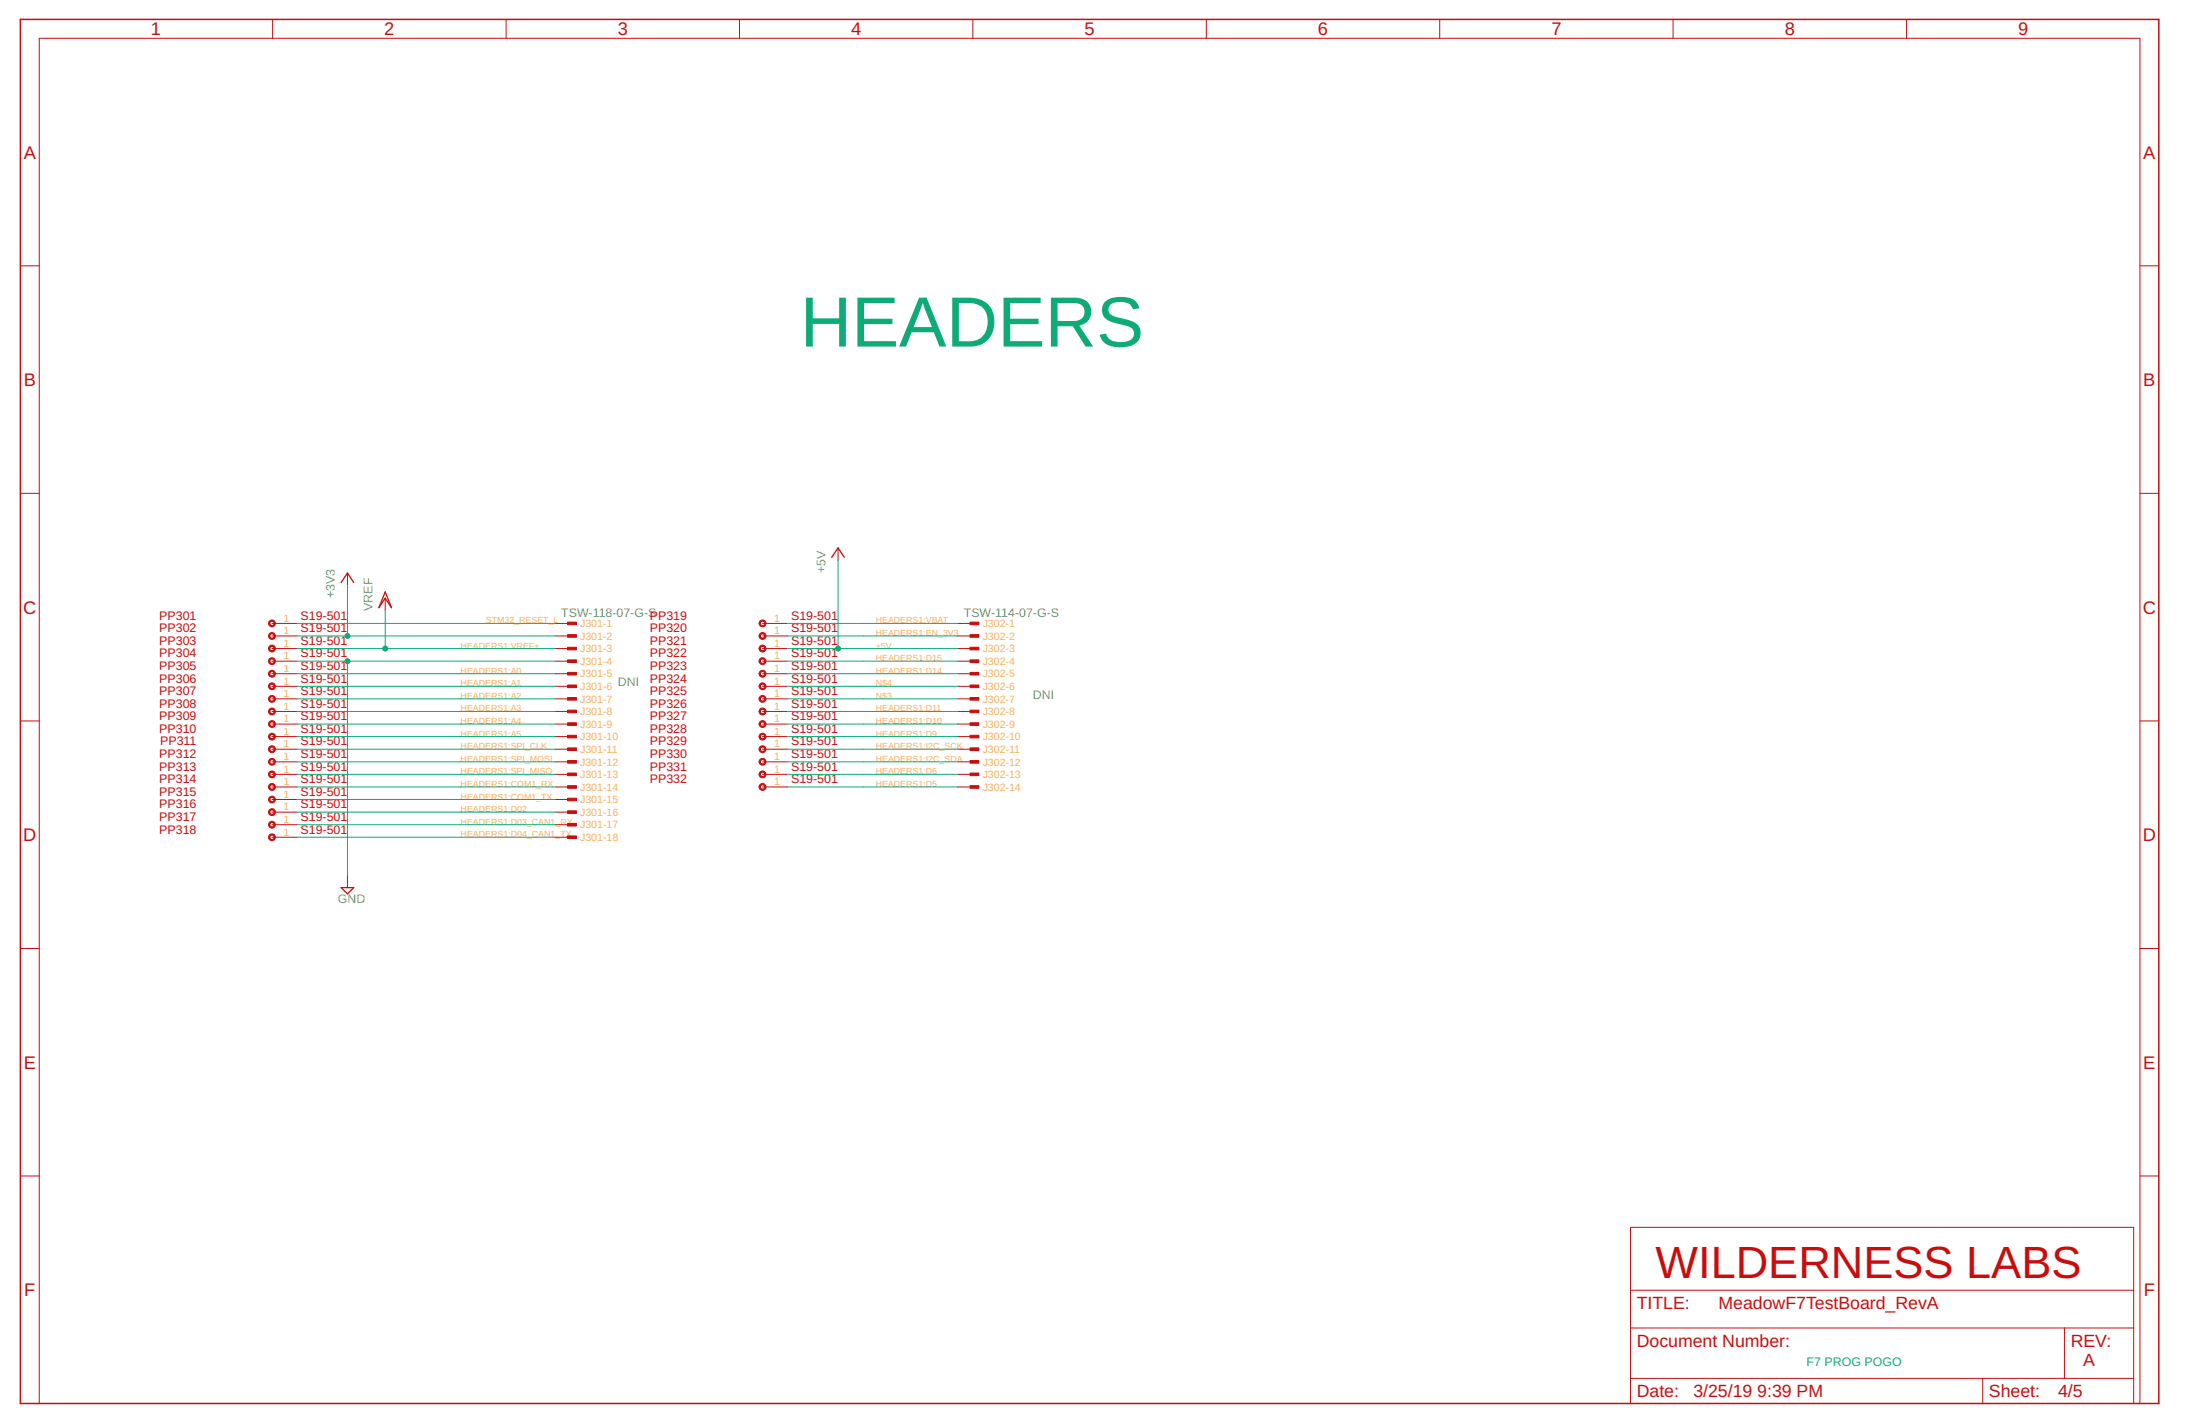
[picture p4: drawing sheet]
<svg xmlns="http://www.w3.org/2000/svg" width="432mm" height="279mm" viewBox="0 0 432 279" stroke-linecap="round" stroke-linejoin="round" font-family="sans-serif">
<path d="M4 3.8h419.7v271.6h-419.7z" fill="none" stroke="#c90d0c" stroke-width=".3"/>
<g fill="none" stroke="#c90d0c" stroke-width=".2">
<path d="M53.5 3.8v3.7M99.3 3.8v3.7M145.1 3.8v3.7M190.9 3.8v3.7M236.8 3.8v3.7M282.6 3.8v3.7M328.4 3.8v3.7M374.2 3.8v3.7M4 52.2h3.7M420 52.2h3.7M4 96.8h3.7M420 96.8h3.7"/>
<path d="M68.2 112.4v2.5M75.6 117.4v2.4M164.5 107.5v2.5M53.4 122.3h4.9M53.4 124.8h4.9M53.4 127.3h4.9M53.4 129.7h4.9M53.4 132.2h4.9M53.4 134.7h4.9M53.4 137.1h4.9M53.4 139.6h4.9M108.9 122.3h2.5"/>
<path d="M108.9 124.8h2.5M108.9 127.3h2.5M108.9 129.7h2.5M108.9 132.2h2.5M108.9 134.7h2.5M108.9 137.1h2.5M108.9 139.6h2.5M149.7 122.3h4.9M149.7 124.8h4.9M149.7 127.3h4.9M149.7 129.7h4.9M149.7 132.2h4.9"/>
<path d="M149.7 134.7h4.9M149.7 137.1h4.9M149.7 139.6h4.9M187.9 122.3h2.5M187.9 124.8h2.5M187.9 127.3h2.5M187.9 129.7h2.5M187.9 132.2h2.5M187.9 134.7h2.5M187.9 137.1h2.5M187.9 139.6h2.5M4 141.5h3.7"/>
<path d="M53.4 142.1h4.9M53.4 144.5h4.9M53.4 147h4.9M53.4 149.5h4.9M53.4 151.9h4.9M53.4 154.4h4.9M53.4 156.9h4.9M53.4 159.3h4.9M108.9 142.1h2.5M108.9 144.5h2.5M108.9 147h2.5M108.9 149.5h2.5"/>
<path d="M108.9 151.9h2.5M108.9 154.4h2.5M108.9 156.9h2.5M108.9 159.3h2.5M149.7 142.1h4.9M149.7 144.5h4.9M149.7 147h4.9M149.7 149.5h4.9M149.7 151.9h4.9M149.7 154.4h4.9M187.9 142.1h2.5M187.9 144.5h2.5"/>
<path d="M187.9 147h2.5M187.9 149.5h2.5M187.9 151.9h2.5M187.9 154.4h2.5M420 141.5h3.7M53.4 161.8h4.9M53.4 164.3h4.9M68.2 171.7v2.5M108.9 161.8h2.5M108.9 164.3h2.5M4 186.1h3.7M420 186.1h3.7"/>
<path d="M4 230.7h3.7M420 230.7h3.7M320 240.8h98.8v34.6h-98.8zM320 253.2h98.8M7.7 275.4v-267.9h412.3v267.9M320 260.6h98.8M320 270.4h98.8M389.1 270.4v5M405.2 260.6v9.8"/>
</g>
<g fill="#c90d0c" stroke="#c90d0c" stroke-width=".2">
<path d="M111.4 122.1h1.7v.5h-1.7z"/>
<path d="M111.4 124.5h1.7v.5h-1.7z"/>
<path d="M111.4 127h1.7v.5h-1.7z"/>
<path d="M111.4 129.5h1.7v.5h-1.7z"/>
<path d="M111.4 131.9h1.7v.5h-1.7z"/>
<path d="M111.4 134.4h1.7v.5h-1.7z"/>
<path d="M111.4 136.9h1.7v.5h-1.7z"/>
<path d="M111.4 139.3h1.7v.5h-1.7z"/>
<path d="M111.4 141.8h1.7v.5h-1.7z"/>
<path d="M111.4 144.3h1.7v.5h-1.7z"/>
<path d="M111.4 146.7h1.7v.6h-1.7z"/>
<path d="M111.4 149.2h1.7v.5h-1.7z"/>
<path d="M111.4 151.7h1.7v.5h-1.7z"/>
<path d="M111.4 154.2h1.7v.5h-1.7z"/>
<path d="M111.4 156.6h1.7v.5h-1.7z"/>
<path d="M111.4 159.1h1.7v.5h-1.7z"/>
<path d="M111.4 161.6h1.7v.5h-1.7z"/>
<path d="M111.4 164h1.7v.5h-1.7z"/>
<path d="M190.4 122.1h1.7v.5h-1.7z"/>
<path d="M190.4 124.5h1.7v.5h-1.7z"/>
<path d="M190.4 127h1.7v.5h-1.7z"/>
<path d="M190.4 129.5h1.7v.5h-1.7z"/>
<path d="M190.4 131.9h1.7v.5h-1.7z"/>
<path d="M190.4 134.4h1.7v.5h-1.7z"/>
<path d="M190.4 136.9h1.7v.5h-1.7z"/>
<path d="M190.4 139.3h1.7v.5h-1.7z"/>
<path d="M190.4 141.8h1.7v.5h-1.7z"/>
<path d="M190.4 144.3h1.7v.5h-1.7z"/>
<path d="M190.4 146.7h1.7v.6h-1.7z"/>
<path d="M190.4 149.2h1.7v.5h-1.7z"/>
<path d="M190.4 151.7h1.7v.5h-1.7z"/>
<path d="M190.4 154.2h1.7v.5h-1.7z"/>
</g>
<path d="M67 114.3l1.2-1.9 1.2 1.9M75.6 116.1l1.2 3.1-1.2-1.8-1.2 1.8zM163.2 109.3l1.3-1.8 1.2 1.8M67 174.2h2.4l-1.2 1.2z" fill="none" stroke="#c90d0c" stroke-width=".25"/>
<g fill="#c90d0c" stroke="#c90d0c" stroke-width=".2">
<path d="M52.9 121.9a.67 .67 0 0 1 1 0 .67 .67 0 0 1-.3 1 .67 .67 0 0 1-.9-.6h.3a.43 .43 0 0 1 .6-.4 .43 .43 0 0 1 .1 .8 .43 .43 0 0 1-.7-.2v-.2h-.3z" fill-rule="evenodd"/>
<path d="M52.9 124.3a.67 .67 0 0 1 1 .1 .67 .67 0 0 1-.3 1 .67 .67 0 0 1-.9-.6h.3a.43 .43 0 0 1 .6-.4 .43 .43 0 0 1 .1 .7 .43 .43 0 0 1-.7-.2v-.1h-.3z" fill-rule="evenodd"/>
<path d="M52.9 126.8a.67 .67 0 0 1 1 .1 .67 .67 0 0 1-.3 1 .67 .67 0 0 1-.9-.6h.3a.43 .43 0 0 1 .6-.4 .43 .43 0 0 1 .1 .7 .43 .43 0 0 1-.7-.2v-.1h-.3z" fill-rule="evenodd"/>
<path d="M52.9 129.3a.67 .67 0 0 1 1 0 .67 .67 0 0 1-.3 1.1 .67 .67 0 0 1-.9-.7h.3a.43 .43 0 0 1 .6-.3 .43 .43 0 0 1 .1 .7 .43 .43 0 0 1-.7-.2v-.2h-.3z" fill-rule="evenodd"/>
<path d="M52.9 131.7a.67 .67 0 0 1 1 .1 .67 .67 0 0 1-.3 1 .67 .67 0 0 1-.9-.6h.3a.43 .43 0 0 1 .6-.4 .43 .43 0 0 1 .1 .7 .43 .43 0 0 1-.7-.2v-.1h-.3z" fill-rule="evenodd"/>
<path d="M52.9 134.2a.67 .67 0 0 1 1 .1 .67 .67 0 0 1-.3 1 .67 .67 0 0 1-.9-.6h.3a.43 .43 0 0 1 .6-.4 .43 .43 0 0 1 .1 .7 .43 .43 0 0 1-.7-.2v-.1h-.3z" fill-rule="evenodd"/>
<path d="M52.9 136.7a.67 .67 0 0 1 1 .1 .67 .67 0 0 1-.3 1 .67 .67 0 0 1-.9-.7h.3a.43 .43 0 0 1 .6-.3 .43 .43 0 0 1 .1 .7 .43 .43 0 0 1-.7-.2v-.2h-.3z" fill-rule="evenodd"/>
<path d="M52.9 139.1a.67 .67 0 0 1 1 .1 .67 .67 0 0 1-.3 1 .67 .67 0 0 1-.9-.6h.3a.43 .43 0 0 1 .6-.4 .43 .43 0 0 1 .1 .7 .43 .43 0 0 1-.7-.2v-.1h-.3z" fill-rule="evenodd"/>
<path d="M52.9 141.6a.67 .67 0 0 1 1 .1 .67 .67 0 0 1-.3 1 .67 .67 0 0 1-.9-.6h.3a.43 .43 0 0 1 .6-.4 .43 .43 0 0 1 .1 .7 .43 .43 0 0 1-.7-.2v-.1h-.3z" fill-rule="evenodd"/>
<path d="M52.9 144.1a.67 .67 0 0 1 1 .1 .67 .67 0 0 1-.3 1 .67 .67 0 0 1-.9-.7h.3a.43 .43 0 0 1 .6-.3 .43 .43 0 0 1 .1 .7 .43 .43 0 0 1-.7-.2v-.2h-.3z" fill-rule="evenodd"/>
<path d="M52.9 146.5a.67 .67 0 0 1 1 .1 .67 .67 0 0 1-.3 1 .67 .67 0 0 1-.9-.6h.3a.43 .43 0 0 1 .6-.4 .43 .43 0 0 1 .1 .7 .43 .43 0 0 1-.7-.1v-.2h-.3z" fill-rule="evenodd"/>
<path d="M52.9 149a.67 .67 0 0 1 1 .1 .67 .67 0 0 1-.3 1 .67 .67 0 0 1-.9-.6h.3a.43 .43 0 0 1 .6-.4 .43 .43 0 0 1 .1 .7 .43 .43 0 0 1-.7-.2v-.1h-.3z" fill-rule="evenodd"/>
<path d="M52.9 151.5a.67 .67 0 0 1 1 .1 .67 .67 0 0 1-.3 1 .67 .67 0 0 1-.9-.7h.3a.43 .43 0 0 1 .6-.3 .43 .43 0 0 1 .1 .7 .43 .43 0 0 1-.7-.2v-.2h-.3z" fill-rule="evenodd"/>
<path d="M52.9 153.9a.67 .67 0 0 1 1 .1 .67 .67 0 0 1-.3 1 .67 .67 0 0 1-.9-.6h.3a.43 .43 0 0 1 .6-.4 .43 .43 0 0 1 .1 .7 .43 .43 0 0 1-.7-.1v-.2h-.3z" fill-rule="evenodd"/>
<path d="M52.9 156.4a.67 .67 0 0 1 1 .1 .67 .67 0 0 1-.3 1 .67 .67 0 0 1-.9-.6h.3a.43 .43 0 0 1 .6-.4 .43 .43 0 0 1 .1 .7 .43 .43 0 0 1-.7-.2v-.1h-.3z" fill-rule="evenodd"/>
<path d="M52.9 158.9a.67 .67 0 0 1 1 .1 .67 .67 0 0 1-.3 1 .67 .67 0 0 1-.9-.7h.3a.43 .43 0 0 1 .6-.3 .43 .43 0 0 1 .1 .7 .43 .43 0 0 1-.7-.2v-.2h-.3z" fill-rule="evenodd"/>
<path d="M52.9 161.4a.67 .67 0 0 1 1 0 .67 .67 0 0 1-.3 1 .67 .67 0 0 1-.9-.6h.3a.43 .43 0 0 1 .6-.4 .43 .43 0 0 1 .1 .8 .43 .43 0 0 1-.7-.2v-.2h-.3z" fill-rule="evenodd"/>
<path d="M52.9 163.8a.67 .67 0 0 1 1 .1 .67 .67 0 0 1-.3 1 .67 .67 0 0 1-.9-.6h.3a.43 .43 0 0 1 .6-.4 .43 .43 0 0 1 .1 .7 .43 .43 0 0 1-.7-.2v-.1h-.3z" fill-rule="evenodd"/>
<path d="M149.2 121.9a.67 .67 0 0 1 1 0 .67 .67 0 0 1-.3 1 .67 .67 0 0 1-.9-.6h.2a.43 .43 0 0 1 .7-.4 .43 .43 0 0 1 .1 .8 .43 .43 0 0 1-.7-.2l-.1-.2h-.2z" fill-rule="evenodd"/>
<path d="M149.2 124.3a.67 .67 0 0 1 1 .1 .67 .67 0 0 1-.3 1 .67 .67 0 0 1-.9-.6h.2a.43 .43 0 0 1 .7-.4 .43 .43 0 0 1 .1 .7 .43 .43 0 0 1-.7-.2l-.1-.1h-.2z" fill-rule="evenodd"/>
<path d="M149.2 126.8a.67 .67 0 0 1 1 .1 .67 .67 0 0 1-.3 1 .67 .67 0 0 1-.9-.6h.2a.43 .43 0 0 1 .7-.4 .43 .43 0 0 1 .1 .7 .43 .43 0 0 1-.7-.2l-.1-.1h-.2z" fill-rule="evenodd"/>
<path d="M149.2 129.3a.67 .67 0 0 1 1 0 .67 .67 0 0 1-.3 1.1 .67 .67 0 0 1-.9-.7h.2a.43 .43 0 0 1 .7-.3 .43 .43 0 0 1 .1 .7 .43 .43 0 0 1-.7-.2l-.1-.2h-.2z" fill-rule="evenodd"/>
<path d="M149.2 131.7a.67 .67 0 0 1 1 .1 .67 .67 0 0 1-.3 1 .67 .67 0 0 1-.9-.6h.2a.43 .43 0 0 1 .7-.4 .43 .43 0 0 1 .1 .7 .43 .43 0 0 1-.7-.2l-.1-.1h-.2z" fill-rule="evenodd"/>
<path d="M149.2 134.2a.67 .67 0 0 1 1 .1 .67 .67 0 0 1-.3 1 .67 .67 0 0 1-.9-.6h.2a.43 .43 0 0 1 .7-.4 .43 .43 0 0 1 .1 .7 .43 .43 0 0 1-.7-.2l-.1-.1h-.2z" fill-rule="evenodd"/>
<path d="M149.2 136.7a.67 .67 0 0 1 1 .1 .67 .67 0 0 1-.3 1 .67 .67 0 0 1-.9-.7h.2a.43 .43 0 0 1 .7-.3 .43 .43 0 0 1 .1 .7 .43 .43 0 0 1-.7-.2l-.1-.2h-.2z" fill-rule="evenodd"/>
<path d="M149.2 139.1a.67 .67 0 0 1 1 .1 .67 .67 0 0 1-.3 1 .67 .67 0 0 1-.9-.6h.2a.43 .43 0 0 1 .7-.4 .43 .43 0 0 1 .1 .7 .43 .43 0 0 1-.7-.2l-.1-.1h-.2z" fill-rule="evenodd"/>
<path d="M149.2 141.6a.67 .67 0 0 1 1 .1 .67 .67 0 0 1-.3 1 .67 .67 0 0 1-.9-.6h.2a.43 .43 0 0 1 .7-.4 .43 .43 0 0 1 .1 .7 .43 .43 0 0 1-.7-.2l-.1-.1h-.2z" fill-rule="evenodd"/>
<path d="M149.2 144.1a.67 .67 0 0 1 1 .1 .67 .67 0 0 1-.3 1 .67 .67 0 0 1-.9-.7h.2a.43 .43 0 0 1 .7-.3 .43 .43 0 0 1 .1 .7 .43 .43 0 0 1-.7-.2l-.1-.2h-.2z" fill-rule="evenodd"/>
<path d="M149.2 146.5a.67 .67 0 0 1 1 .1 .67 .67 0 0 1-.3 1 .67 .67 0 0 1-.9-.6h.2a.43 .43 0 0 1 .7-.4 .43 .43 0 0 1 .1 .7 .43 .43 0 0 1-.7-.1l-.1-.2h-.2z" fill-rule="evenodd"/>
<path d="M149.2 149a.67 .67 0 0 1 1 .1 .67 .67 0 0 1-.3 1 .67 .67 0 0 1-.9-.6h.2a.43 .43 0 0 1 .7-.4 .43 .43 0 0 1 .1 .7 .43 .43 0 0 1-.7-.2l-.1-.1h-.2z" fill-rule="evenodd"/>
<path d="M149.2 151.5a.67 .67 0 0 1 1 .1 .67 .67 0 0 1-.3 1 .67 .67 0 0 1-.9-.7h.2a.43 .43 0 0 1 .7-.3 .43 .43 0 0 1 .1 .7 .43 .43 0 0 1-.7-.2l-.1-.2h-.2z" fill-rule="evenodd"/>
<path d="M149.2 153.9a.67 .67 0 0 1 1 .1 .67 .67 0 0 1-.3 1 .67 .67 0 0 1-.9-.6h.2a.43 .43 0 0 1 .7-.4 .43 .43 0 0 1 .1 .7 .43 .43 0 0 1-.7-.1l-.1-.2h-.2z" fill-rule="evenodd"/>
</g>
<g fill="none" stroke="#0dab76" stroke-width=".2">
<path d="M68.2 114.9v9.9M75.6 119.8v7.5M164.5 110v17.3M58.3 122.3h50.6M58.3 132.2h50.6M58.3 134.7h50.6M58.3 137.1h50.6M58.3 139.6h50.6M58.3 127.3h50.6M58.3 129.7h50.6M58.3 124.8h50.6M68.2 129.7v42"/>
<path d="M154.6 122.3h33.3M154.6 132.2h33.3M154.6 134.7h33.3M154.6 137.1h33.3M154.6 139.6h33.3M154.6 127.3h33.3M154.6 129.7h33.3M154.6 124.8h33.3M58.3 142.1h50.6M58.3 144.5h50.6M58.3 147h50.6M58.3 149.5h50.6"/>
<path d="M58.3 151.9h50.6M58.3 154.4h50.6M58.3 156.9h50.6M58.3 159.3h50.6M154.6 142.1h33.3M154.6 144.5h33.3M154.6 147h33.3M154.6 149.5h33.3M154.6 151.9h33.3M154.6 154.4h33.3M58.3 161.8h50.6M58.3 164.3h50.6"/>
</g>
<g fill="#0dab76" stroke="#0dab76" stroke-width=".2">
<circle cx="164.5" cy="127.3" r=".49"/>
<circle cx="68.2" cy="124.8" r=".49"/>
<circle cx="68.2" cy="129.7" r=".49"/>
<circle cx="75.6" cy="127.3" r=".49"/>
</g>
<text font-size="13.9" fill="#0dab76" x="157.1" y="68">HEADERS</text>
<text font-size="8.8" fill="#c90d0c" x="325" y="250.7">WILDERNESS LABS</text>
<g font-size="3.6" fill="#c90d0c">
<text x="29.6" y="6.9">1</text>
<text x="75.4" y="6.9">2</text>
<text x="121.2" y="6.9">3</text>
<text x="167" y="6.9">4</text>
<text x="212.9" y="6.9">5</text>
<text x="258.7" y="6.9">6</text>
<text x="304.5" y="6.9">7</text>
<text x="350.3" y="6.9">8</text>
<text x="396.1" y="6.9">9</text>
<text x="4.7" y="31.1">A</text>
<text x="420.7" y="31.1">A</text>
<text x="4.7" y="75.8">B</text>
<text x="420.7" y="75.8">B</text>
<text x="4.6" y="120.4">C</text>
<text x="420.6" y="120.4">C</text>
<text x="4.6" y="165">D</text>
<text x="420.6" y="165">D</text>
<text x="4.7" y="209.7">E</text>
<text x="420.7" y="209.7">E</text>
<text x="4.8" y="254.3">F</text>
<text x="420.8" y="254.3">F</text>
</g>
<g font-size="3.5" fill="#c90d0c">
<text x="321.3" y="256.9">TITLE:</text>
<text x="337.3" y="256.9">MeadowF7TestBoard_RevA</text>
<text x="321.3" y="264.3">Document Number:</text>
<text x="406.4" y="264.3">REV:</text>
<text x="408.9" y="268">A</text>
<text x="321.3" y="274.1">Date:</text>
<text x="332.4" y="274.1">3/25/19</text>
<text x="344.9" y="274.1">9:39 PM</text>
<text x="390.4" y="274.1">Sheet:</text>
<text x="404" y="274.1">4/5</text>
</g>
<g font-size="2.4" fill="#808080">
<text x="162" y="112.4" transform="rotate(-90 162 112.4)">+5V</text>
<text x="65.7" y="117.4" transform="rotate(-90 65.7 117.4)">+3V3</text>
<text x="73.1" y="119.8" transform="rotate(-90 73.1 119.8)">VREF</text>
<text x="110.2" y="121.1">TSW-118-07-G-S</text>
<text x="189.2" y="121.1">TSW-114-07-G-S</text>
<text x="121.3" y="134.7">DNI</text>
<text x="202.7" y="137.1">DNI</text>
<text x="66.3" y="177.2">GND</text>
</g>
<g font-size="2.4" fill="#c90d0c">
<text x="31.3" y="121.6">PP301</text>
<text x="31.3" y="124">PP302</text>
<text x="59" y="121.6">S19-501</text>
<text x="59" y="124">S19-501</text>
<text x="127.5" y="121.6">PP319</text>
<text x="127.5" y="124">PP320</text>
<text x="155.3" y="121.6">S19-501</text>
<text x="155.3" y="124">S19-501</text>
<text x="31.3" y="126.5">PP303</text>
<text x="31.3" y="129">PP304</text>
<text x="31.3" y="131.5">PP305</text>
<text x="59" y="126.5">S19-501</text>
<text x="59" y="129">S19-501</text>
<text x="59" y="131.5">S19-501</text>
<text x="127.5" y="126.5">PP321</text>
<text x="127.5" y="129">PP322</text>
<text x="127.5" y="131.5">PP323</text>
<text x="155.3" y="126.5">S19-501</text>
<text x="155.3" y="129">S19-501</text>
<text x="155.3" y="131.5">S19-501</text>
<text x="31.3" y="133.9">PP306</text>
<text x="31.3" y="136.4">PP307</text>
<text x="59" y="133.9">S19-501</text>
<text x="59" y="136.4">S19-501</text>
<text x="127.5" y="133.9">PP324</text>
<text x="127.5" y="136.4">PP325</text>
<text x="155.3" y="133.9">S19-501</text>
<text x="155.3" y="136.4">S19-501</text>
<text x="31.3" y="138.9">PP308</text>
<text x="31.3" y="141.3">PP309</text>
<text x="31.3" y="143.8">PP310</text>
<text x="59" y="138.9">S19-501</text>
<text x="59" y="141.3">S19-501</text>
<text x="59" y="143.8">S19-501</text>
<text x="127.5" y="138.9">PP326</text>
<text x="127.5" y="141.3">PP327</text>
<text x="127.5" y="143.8">PP328</text>
<text x="155.3" y="138.9">S19-501</text>
<text x="155.3" y="141.3">S19-501</text>
<text x="155.3" y="143.8">S19-501</text>
<text x="31.3" y="148.7">PP312</text>
<text x="31.4" y="146.3">PP311</text>
<text x="59" y="146.3">S19-501</text>
<text x="59" y="148.7">S19-501</text>
<text x="127.5" y="146.3">PP329</text>
<text x="127.5" y="148.7">PP330</text>
<text x="155.3" y="146.3">S19-501</text>
<text x="155.3" y="148.7">S19-501</text>
<text x="31.3" y="151.2">PP313</text>
<text x="31.3" y="153.7">PP314</text>
<text x="59" y="151.2">S19-501</text>
<text x="59" y="153.7">S19-501</text>
<text x="127.5" y="151.2">PP331</text>
<text x="127.5" y="153.7">PP332</text>
<text x="155.3" y="151.2">S19-501</text>
<text x="155.3" y="153.7">S19-501</text>
<text x="31.3" y="156.1">PP315</text>
<text x="31.3" y="158.6">PP316</text>
<text x="31.3" y="161.1">PP317</text>
<text x="59" y="156.1">S19-501</text>
<text x="59" y="158.6">S19-501</text>
<text x="59" y="161.1">S19-501</text>
<text x="31.3" y="163.5">PP318</text>
<text x="59" y="163.5">S19-501</text>
</g>
<text font-size="2.4" fill="#0dab76" x="354.6" y="268">F7 PROG POGO</text>
<g font-size="2.1" fill="#fbaf5c">
<text x="55.6" y="122">1</text>
<text x="55.6" y="124.4">1</text>
<text x="113.9" y="123.1">J301-1</text>
<text x="113.9" y="125.5">J301-2</text>
<text x="151.9" y="122">1</text>
<text x="151.9" y="124.4">1</text>
<text x="192.9" y="123.1">J302-1</text>
<text x="192.9" y="125.5">J302-2</text>
<text x="55.6" y="126.9">1</text>
<text x="55.6" y="129.4">1</text>
<text x="55.6" y="131.8">1</text>
<text x="113.9" y="128">J301-3</text>
<text x="113.9" y="130.5">J301-4</text>
<text x="151.9" y="126.9">1</text>
<text x="151.9" y="129.4">1</text>
<text x="151.9" y="131.8">1</text>
<text x="192.9" y="128">J302-3</text>
<text x="192.9" y="130.5">J302-4</text>
<text x="55.6" y="134.3">1</text>
<text x="55.6" y="136.8">1</text>
<text x="113.9" y="132.9">J301-5</text>
<text x="113.9" y="135.4">J301-6</text>
<text x="113.9" y="137.9">J301-7</text>
<text x="151.9" y="134.3">1</text>
<text x="151.9" y="136.8">1</text>
<text x="192.9" y="132.9">J302-5</text>
<text x="192.9" y="135.4">J302-6</text>
<text x="192.9" y="137.9">J302-7</text>
<text x="55.6" y="139.2">1</text>
<text x="55.6" y="141.7">1</text>
<text x="113.9" y="140.3">J301-8</text>
<text x="113.9" y="142.8">J301-9</text>
<text x="151.9" y="139.2">1</text>
<text x="151.9" y="141.7">1</text>
<text x="192.9" y="140.3">J302-8</text>
<text x="192.9" y="142.8">J302-9</text>
<text x="55.6" y="144.2">1</text>
<text x="55.6" y="146.7">1</text>
<text x="55.6" y="149.1">1</text>
<text x="113.9" y="145.3">J301-10</text>
<text x="113.9" y="147.7">J301-11</text>
<text x="151.9" y="144.2">1</text>
<text x="151.9" y="146.7">1</text>
<text x="151.9" y="149.1">1</text>
<text x="192.9" y="145.3">J302-10</text>
<text x="192.9" y="147.7">J302-11</text>
<text x="55.6" y="151.6">1</text>
<text x="55.6" y="154.1">1</text>
<text x="113.9" y="150.2">J301-12</text>
<text x="113.9" y="152.7">J301-13</text>
<text x="113.9" y="155.1">J301-14</text>
<text x="151.9" y="151.6">1</text>
<text x="151.9" y="154.1">1</text>
<text x="192.9" y="150.2">J302-12</text>
<text x="192.9" y="152.7">J302-13</text>
<text x="192.9" y="155.1">J302-14</text>
<text x="55.6" y="156.5">1</text>
<text x="55.6" y="159">1</text>
<text x="55.6" y="161.5">1</text>
<text x="113.9" y="157.6">J301-15</text>
<text x="113.9" y="160.1">J301-16</text>
<text x="55.6" y="163.9">1</text>
<text x="113.9" y="162.6">J301-17</text>
<text x="113.9" y="165">J301-18</text>
</g>
<g font-size="1.7" fill="#fbaf5c">
<text x="95.3" y="122.3">STM32_RESET_L</text>
<text x="171.9" y="124.8">HEADERS1:EN_3V3</text>
<text x="171.9" y="122.3">HEADERS1:VBAT</text>
<text x="90.4" y="127.3">HEADERS1:VREF+</text>
<text x="171.9" y="127.3">+5V</text>
<text x="171.9" y="129.7">HEADERS1:D15</text>
<text x="90.4" y="132.2">HEADERS1:A0</text>
<text x="90.4" y="134.7">HEADERS1:A1</text>
<text x="90.4" y="137.1">HEADERS1:A2</text>
<text x="171.9" y="134.7">N$4</text>
<text x="171.9" y="132.2">HEADERS1:D14</text>
<text x="171.9" y="137.1">N$3</text>
<text x="90.4" y="139.6">HEADERS1:A3</text>
<text x="90.4" y="142.1">HEADERS1:A4</text>
<text x="171.9" y="142.1">HEADERS1:D10</text>
<text x="171.9" y="139.6">HEADERS1:D11</text>
<text x="90.4" y="144.5">HEADERS1:A5</text>
<text x="90.4" y="147">HEADERS1:SPI_CLK</text>
<text x="90.4" y="149.5">HEADERS1:SPI_MOSI</text>
<text x="171.9" y="149.5">HEADERS1:I2C_SDA</text>
<text x="171.9" y="147">HEADERS1:I2C_SCK</text>
<text x="171.9" y="144.5">HEADERS1:D9</text>
<text x="90.4" y="151.9">HEADERS1:SPI_MISO</text>
<text x="90.4" y="154.4">HEADERS1:COM1_RX</text>
<text x="171.9" y="154.4">HEADERS1:D5</text>
<text x="171.9" y="151.9">HEADERS1:D6</text>
<text x="90.4" y="156.9">HEADERS1:COM1_TX</text>
<text x="90.4" y="159.3">HEADERS1:D02</text>
<text x="90.4" y="161.8">HEADERS1:D03_CAN1_RX</text>
<text x="90.4" y="164.3">HEADERS1:D04_CAN1_TX</text>
</g>
</svg>
